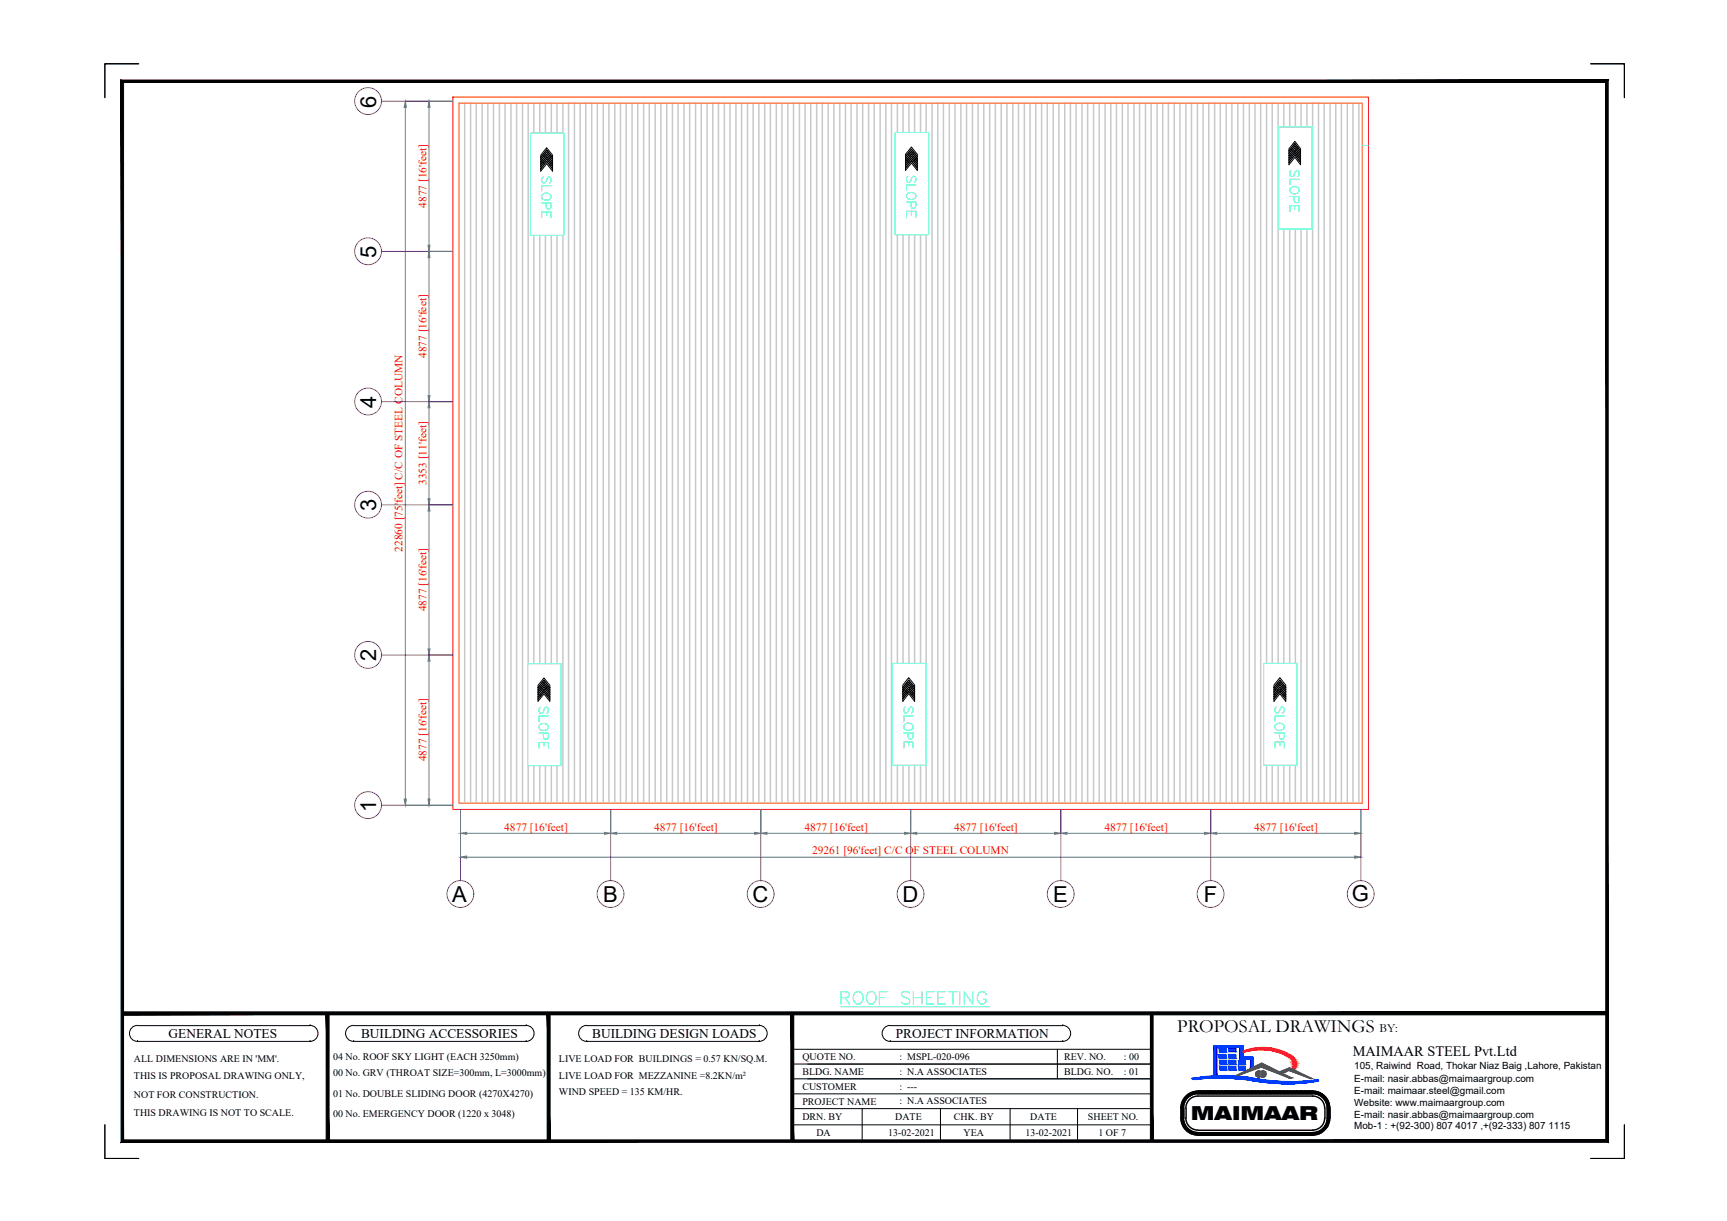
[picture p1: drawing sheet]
<svg xmlns="http://www.w3.org/2000/svg" width="297mm" height="210mm" viewBox="0 0 297 210" stroke-linecap="round" stroke-linejoin="round" font-family="sans-serif">
<!-- layer: 05 Elec Fitting -->
<path d="M77.9 16.7h157.5v122.4h-157.5z" fill="none" stroke="#f00" stroke-width=".17"/>
<!-- layer: Thin -->
<g fill="none" stroke="#c7c8ca" stroke-width=".25">
<path d="M79.9 17.7v120.4M80.9 17.7v120.4M81.9 17.7v120.4M82.9 17.7v120.4M83.9 17.7v120.4M84.9 17.7v120.4M85.9 17.7v120.4M86.9 17.7v120.4M87.9 17.7v120.4M88.9 17.7v120.4M89.9 17.7v120.4M90.8 17.7v96.4"/>
<path d="M91.8 17.7v5.2M92.8 17.7v5.2M93.8 17.7v5.2M94.8 17.7v5.2M95.8 17.7v5.2M96.8 17.7v5.2M97.8 17.7v120.4M98.8 17.7v120.4M99.8 17.7v120.4M100.8 17.7v120.4M101.8 17.7v120.4M102.7 17.7v120.4"/>
<path d="M103.8 17.7v120.4M104.7 17.7v120.4M105.7 17.7v120.4M106.7 17.7v120.4M107.7 17.7v120.4M108.7 17.7v120.4M109.7 17.7v120.4M110.7 17.7v120.4M111.7 17.7v120.4M112.7 17.7v120.4M113.7 17.7v120.4M114.7 17.7v120.4"/>
<path d="M115.7 17.7v120.4M116.6 17.7v120.4M117.6 17.7v120.4M118.6 17.7v120.4M119.6 17.7v120.4M120.6 17.7v120.4M121.6 17.7v120.4M122.6 17.7v120.4M123.6 17.7v120.4M124.6 17.7v120.4M125.6 17.7v120.4M126.6 17.7v120.4"/>
<path d="M127.6 17.7v120.4M128.6 17.7v120.4M129.5 17.7v120.4M130.5 17.7v120.4M131.5 17.7v120.4M132.5 17.7v120.4M133.5 17.7v120.4M134.5 17.7v120.4M135.5 17.7v120.4M136.5 17.7v120.4M137.5 17.7v120.4M138.5 17.7v120.4"/>
<path d="M139.4 17.7v120.4M140.5 17.7v120.4M141.4 17.7v120.4M142.5 17.7v120.4M143.4 17.7v120.4M144.4 17.7v120.4M145.4 17.7v120.4M146.4 17.7v120.4M147.4 17.7v120.4M148.4 17.7v120.4M149.4 17.7v120.4M150.4 17.7v120.4"/>
<path d="M151.4 17.7v120.4M152.4 17.7v120.4M153.3 17.7v120.4M154.3 17.7v5.1M155.3 17.7v5.1M156.3 17.7v5.1M157.3 17.7v5.1M158.3 17.7v5.1M159.3 17.7v5.1M160.3 17.7v120.4M161.3 17.7v120.4M162.3 17.7v120.4"/>
<path d="M163.3 17.7v120.4M164.3 17.7v120.4M165.3 17.7v120.4M166.2 17.7v120.4M167.3 17.7v120.4M168.2 17.7v120.4M169.2 17.7v120.4M170.2 17.7v120.4M171.2 17.7v120.4M172.2 17.7v120.4M173.2 17.7v120.4M174.2 17.7v120.4"/>
<path d="M175.2 17.7v120.4M176.2 17.7v120.4M177.2 17.7v120.4M178.1 17.7v120.4M179.2 17.7v120.4M180.1 17.7v120.4M181.1 17.7v120.4M182.1 17.7v120.4M183.1 17.7v120.4M184.1 17.7v120.4M185.1 17.7v120.4M186.1 17.7v120.4"/>
<path d="M187.1 17.7v120.4M188.1 17.7v120.4M189.1 17.7v120.4M190.1 17.7v120.4M191.1 17.7v120.4M192 17.7v120.4M193 17.7v120.4M194 17.7v120.4M195 17.7v120.4M196 17.7v120.4M197 17.7v120.4M198 17.7v120.4"/>
<path d="M199 17.7v120.4M200 17.7v120.4M201 17.7v120.4M202 17.7v120.4M202.9 17.7v120.4M204 17.7v120.4M204.9 17.7v120.4M206 17.7v120.4M206.9 17.7v120.4M207.9 17.7v120.4M208.9 17.7v120.4M209.9 17.7v120.4"/>
<path d="M210.9 17.7v120.4M211.9 17.7v120.4M212.9 17.7v120.4M213.9 17.7v120.4M214.9 17.7v120.4M215.9 17.7v120.4M216.8 17.7v120.4M217.8 17.7v96.3M218.8 17.7v96.3M219.8 17.7v96.3M220.8 17.7v4.1M221.8 17.7v4.1"/>
<path d="M222.8 17.7v4.1M223.8 17.7v4.1M224.8 17.7v4.1M225.8 17.7v120.4M226.8 17.7v120.4M227.8 17.7v120.4M228.8 17.7v120.4M229.7 17.7v120.4M230.7 17.7v120.4M231.7 17.7v120.4M232.7 17.7v120.4M233.7 17.7v120.4"/>
<path d="M220.8 39.4v74.6M221.8 39.4v74.6M222.8 39.4v74.6M223.8 39.4v98.7M224.8 39.4v98.7M91.8 40.5v73.6M92.8 40.5v73.6M93.8 40.5v73.6M94.8 40.5v73.6M95.8 40.5v73.6M96.8 40.5v97.6M154.3 40.3v73.7"/>
<path d="M155.3 40.3v73.7M156.3 40.3v73.7M157.3 40.3v73.7M158.3 40.3v73.7M159.3 40.3v97.8M90.8 131.6v6.5M91.8 131.6v6.5M92.8 131.6v6.5M93.8 131.6v6.5M94.8 131.6v6.5M95.8 131.6v6.5M154.3 131.6v6.5"/>
<path d="M155.3 131.6v6.5M156.3 131.6v6.5M157.3 131.6v6.5M158.3 131.6v6.5M217.8 131.6v6.5M218.8 131.6v6.5M219.8 131.6v6.5M220.8 131.6v6.5M221.8 131.6v6.5M222.8 131.6v6.5"/>
</g>
<!-- layer: Dash -->
<path d="M79 17.7h155.3v120.4h-155.3z" fill="none" stroke="#ff7f00" stroke-width=".21"/>
<!-- layer: Grid -->
<g fill="none" stroke="#a500dd" stroke-width=".17">
<path d="M65.6 17.4h12.3M65.6 43.2h12.3M65.6 69h12.3M65.6 86.8h12.3M65.6 112.6h12.3M65.6 138.4h12.3M79.2 139.1v12.3M105 139.1v12.3M130.9 139.1v12.3M156.6 139.1v12.3M182.5 139.1v12.3M208.2 139.1v12.3"/>
<path d="M234.1 139.1v12.3"/>
<circle cx="63.3" cy="17.4" r="2.31"/>
<circle cx="63.3" cy="43.2" r="2.31"/>
<circle cx="63.3" cy="69" r="2.31"/>
<circle cx="63.3" cy="86.8" r="2.31"/>
<circle cx="63.3" cy="112.6" r="2.31"/>
<circle cx="63.3" cy="138.4" r="2.31"/>
<circle cx="79.2" cy="153.7" r="2.31"/>
<circle cx="105" cy="153.7" r="2.31"/>
<circle cx="130.8" cy="153.7" r="2.31"/>
<circle cx="156.6" cy="153.7" r="2.31"/>
<circle cx="182.4" cy="153.7" r="2.31"/>
<circle cx="208.2" cy="153.7" r="2.31"/>
<circle cx="234" cy="153.7" r="2.31"/>
</g>
<!-- layer: Dim1 -->
<g fill="none" stroke="#4a8395" stroke-width=".17">
<path d="M69.7 17.4h8.2M69.7 18.5v118.9M73.8 18.5v23.7M73.7 43.2h4.2M73.8 44.3v23.7M73.7 69h4.2M73.8 70.1v15.6M73.7 86.8h4.2M73.8 87.8v23.7M73.7 112.6h4.2M73.8 113.7v23.7M69.7 138.4h8.2"/>
<path d="M79.2 139.2v8.2M105 139.2v4.1M130.9 139.2v4.1M156.6 139.2v4.1M182.5 139.2v4.1M208.2 139.2v4.1M234.1 139.2v8.2M80.3 143.3h23.7M80.3 147.4h152.7M106.1 143.3h23.7M131.9 143.3h23.7M157.7 143.3h23.7"/>
<path d="M183.5 143.3h23.7M209.3 143.3h23.7"/>
</g>
<g fill="#4a8395" stroke="#4a8395" stroke-width=".17">
<path d="M73.6 137.4h.4l-.2 1z"/>
<path d="M73.8 112.6l.2 1.1h-.4z"/>
<path d="M73.8 86.8l.2 1h-.4z"/>
<path d="M73.6 111.5h.4l-.2 1.1z"/>
<path d="M73.6 85.7h.4l-.2 1.1z"/>
<path d="M73.8 69l.2 1.1h-.4z"/>
<path d="M73.8 43.2l.2 1.1h-.4z"/>
<path d="M73.6 68h.4l-.2 1z"/>
<path d="M69.5 137.4h.4l-.2 1z"/>
<path d="M69.7 17.4l.2 1.1h-.4z"/>
<path d="M79.2 143.3l1.1-.2v.3z"/>
<path d="M104 143.1l1 .2-1 .1z"/>
<path d="M79.2 147.4l1.1-.2v.3z"/>
<path d="M233 147.2l1.1 .2-1.1 .1z"/>
<path d="M207.2 143.1l1 .2-1 .1z"/>
<path d="M182.5 143.3l1-.2v.3z"/>
<path d="M208.2 143.3l1.1-.2v.3z"/>
<path d="M233 143.1l1.1 .2-1.1 .1z"/>
<path d="M73.6 42.2h.4l-.2 1z"/>
<path d="M73.8 17.4l.2 1.1h-.4z"/>
<path d="M156.6 143.3l1.1-.2v.3z"/>
<path d="M181.4 143.1l1.1 .2-1.1 .1z"/>
<path d="M155.6 143.1l1 .2-1 .1z"/>
<path d="M130.9 143.3l1-.2v.3z"/>
<path d="M105 143.3l1.1-.2v.3z"/>
<path d="M129.8 143.1l1.1 .2-1.1 .1z"/>
</g>
<!-- layer: 05 Elec Fitting -->
<path d="M234.3 25h1.1" fill="none" stroke="#0ff" stroke-width=".17"/>
<!-- layer: TEXT -->
<g fill="none" stroke="#000" stroke-width=".17">
<path d="M94 25.4l1 1.3v.4l-1-1.3-1 1.3v-.4zM94 26.2l1 1.2v-.3l-1-1.3-1 1.3M94 26.2l1 1.2v.5l-1-1.4M94 26.5l1 1.4v.3l-1-1.2M94 27l1 1.2v.4l-1-1.3M94 27.3l1 1.3v.4l-1-1.3M94 27.7l1 1.3v.4M94 26.2l-1 1.2M94 27l-1 1.2v-1.1M94 26.5l-1 1.4M94 27.3l-1 1.3M94 27.7l-1 1.3"/>
<path d="M156.8 25.3l1 1.2v.4l-1-1.2-1.1 1.2v-.4zM156.8 26l1 1.3v-.4l-1-1.2-1.1 1.2M156.8 26l1 1.3v.4l-1-1.2M156.8 26.5l1 1.2v.4l-1-1.3M156.8 26.8l1 1.3v.4l-1-1.3M156.8 27.2l1 1.3v.4M156.8 26l-1.1 1.3M156.8 26.5l-1.1 1.2v-.8M156.8 26.8l-1.1 1.3M156.8 27.2l-1.1 1.3M222.7 24.3l1 1.3v.4l-1-1.3-1 1.3v-.4zM222.7 25.1l1 1.2v-.3l-1-1.3-1 1.3"/>
<path d="M222.7 25.1l1 1.2v.5l-1-1.4M222.7 25.4l1 1.4v.3l-1-1.2M222.7 25.9l1 1.2v.4l-1-1.3M222.7 26.2l1 1.3v.4l-1-1.3M222.7 26.6l1 1.3v.4M222.7 25.1l-1 1.2M222.7 25.9l-1 1.2v-1.1M222.7 25.4l-1 1.4M222.7 26.2l-1 1.3M222.7 26.6l-1 1.3M93.6 116.5l1 1.3v.4l-1-1.3-1.1 1.3v-.4zM93.6 117.3l1 1.3v-.4l-1-1.3-1.1 1.3"/>
<path d="M93.6 117.3l1 1.3v.4l-1-1.3M93.6 117.7l1 1.3v.4l-1-1.3M93.6 118.1l1 1.3v.4l-1-1.3M93.6 118.5l1 1.3v.4l-1-1.3M93.6 118.9l1 1.3v.4M93.6 117.3l-1.1 1.3M93.6 117.7l-1.1 1.3v-.8M93.6 118.1l-1.1 1.3M93.6 118.5l-1.1 1.3M93.6 118.9l-1.1 1.3M156.3 116.5l1 1.3v.4l-1-1.3-1 1.3v-.4zM156.3 117.3l1 1.3v-.4l-1-1.3-1 1.3"/>
<path d="M156.3 117.3l1 1.3v.4l-1-1.3M156.3 117.7l1 1.3v.4l-1-1.3M156.3 118.1l1 1.3v.4l-1-1.3M156.3 118.5l1 1.3v.3l-1-1.2M156.3 118.9l1 1.2v.5M156.3 117.3l-1 1.3M156.3 117.7l-1 1.3v-.8M156.3 118.1l-1 1.3M156.3 118.5l-1 1.3M156.3 118.9l-1 1.2M220.1 116.5l1 1.3v.4l-1-1.3-1 1.3v-.4zM220.1 117.3l1 1.3v-.4l-1-1.3-1 1.3"/>
<path d="M220.1 117.3l1 1.3v.4l-1-1.3M220.1 117.7l1 1.3v.4l-1-1.3M220.1 118.1l1 1.3v.4l-1-1.3M220.1 118.5l1 1.3v.3l-1-1.2M220.1 118.9l1 1.2v.5M220.1 117.3l-1 1.3M220.1 117.7l-1 1.3v-.8M220.1 118.1l-1 1.3M220.1 118.5l-1 1.3M220.1 118.9l-1 1.2"/>
</g>
<!-- layer: DIMENSION -->
<path d="M91.2 22.9h5.8v17.6h-5.8zM154 22.8h5.7v17.5h-5.7zM219.9 21.8h5.8v17.6h-5.8zM90.8 114.1h5.7v17.5h-5.7zM153.5 114h5.8v17.6h-5.8zM217.3 114h5.8v17.6h-5.8zM144.7 173.1h25.6" fill="none" stroke="#00ffbf" stroke-width=".17"/>
<!-- layer: 0 -->
<path d="M21 14h255.4v160.2h-255.4zM276.4 138.1v39.8" fill="none" stroke="#000" stroke-width=".17"/>
<path d="M23.8 11h-5.8v5.8M273.6 11h5.8v5.8M276.4 133v45v-45M276.4 147.8v30.1M18 193.4v5.8h5.8M119.7 196.2h91.3M279.4 193.4v5.8h-5.8" fill="none" stroke="#000" stroke-width=".25"/>
<path d="M20.8 13.8l.5 .4 255.3-.4zM21.3 14.2l255.3-.4-.4 .4zM276.6 13.8l-.4 .4 .4 182.2zM276.2 14.2l.4 182.2-.4-.4zM20.8 196.4h255.8l-.4-.4zM20.8 196.4l.5-.4h254.9zM20.8 13.8v182.6l.5-.4zM20.8 13.8l.5 .4v181.8z" fill="#000" stroke="#000" stroke-width=".17"/>
<!-- layer: STAMP -->
<g fill="none" stroke="#000" stroke-width=".17">
<path d="M23.7 179h.1M23.7 179h29.6M53.3 176.3a1.38 1.38 0 0 1 1.4 1.4 1.38 1.38 0 0 1-1.4 1.3M53.3 176.3h-29.7a1.38 1.38 0 0 0-1.3 1.4 1.38 1.38 0 0 0 1.3 1.3M53.3 179h.1M53.3 176.3h.1M56.3 174.2v22M60.8 176.3a1.38 1.38 0 0 0-1.4 1.4 1.38 1.38 0 0 0 1.4 1.3M60.8 179h.1M60.8 179h29.7M60.8 176.3h29.7M90.5 176.3a1.38 1.38 0 0 1 1.4 1.4 1.38 1.38 0 0 1-1.4 1.3"/>
<path d="M90.5 179h.1M90.5 176.3h.1M94.4 174.2v22M100.9 179h.1M100.9 179h29.7M130.6 176.3a1.38 1.38 0 0 1 1.4 1.4 1.38 1.38 0 0 1-1.4 1.3M130.6 176.3h-29.7a1.38 1.38 0 0 0-1.4 1.4 1.38 1.38 0 0 0 1.4 1.3M130.6 179h.1M130.6 176.3h.1M136.3 174.2v22M153.1 176.3a1.38 1.38 0 0 0-1.4 1.4 1.38 1.38 0 0 0 1.4 1.3M153.1 179h.1"/>
<path d="M153.1 179h29.7M153.1 176.3h29.7M182.8 176.3a1.38 1.38 0 0 1 1.4 1.4 1.38 1.38 0 0 1-1.4 1.3M182.8 179h.1M182.8 176.3h.1M198.1 174.2v22M276.4 174.2h-255.4v22M136.3 188h61.8M136.3 190.6h61.8M136.3 193.4h61.8M136.3 185.5h61.8M136.3 182.9h61.8"/>
<path d="M136.3 180.4h61.8M148.3 190.6v5.3M161.8 190.6v5.3M173.7 190.6v5.3M181.9 180.4v5.1M185.3 190.6v5.3"/>
</g>
<g fill="#000" stroke="#000" stroke-width=".17">
<path d="M56.1 174.2l.5 22v-22zM56.1 174.2l.5 22h-.5z"/>
<path d="M21 174.5h255.4v-.6zM21 173.9h255.4l-255.4 .6z"/>
<path d="M94.1 174.2v22h.5zM94.1 174.2h.5v22z"/>
<path d="M136 174.2v22h.5zM136 174.2h.5v22z"/>
<path d="M197.9 174.2v22h.4zM197.9 174.2h.4v22z"/>
</g>
<!-- layer: 0 -->
<g fill="#003fff" stroke="#003fff" stroke-width=".17">
<path d="M208.8 179.7h5z"/>
<path d="M215.1 183.5h.4l-.2 .1z"/>
<path d="M208.8 180h.5v4.9z"/>
<path d="M208.9 184.9h2.9z"/>
<path d="M205.3 185.5l.1 .1z"/>
<path d="M205.3 185.5h.2z"/>
<path d="M225.9 185.7h.8z"/>
<path d="M218.7 186.2h5.2z"/>
<path d="M208.8 179.7l5 .3v-.3zM208.8 179.7l5 .3h-5z"/>
<path d="M213.2 180l.6 .1v-.1zM213.2 180l.6 .1h-.6z"/>
<path d="M213.2 180.1l.6 1.6v-1.6zM213.2 180.1l.6 1.6h-.6z"/>
<path d="M213.2 181.7l2.3 .4v-.4zM213.2 181.7l2.3 .4h-2.3z"/>
<path d="M215.1 182.1l.4 1.4v-1.4zM215.1 182.1l.4 1.4h-.4z"/>
<path d="M215.1 183.5v.1h.2zM215.1 183.6h.2z"/>
<path d="M208.8 180v4.9h.5zM208.8 184.9h.5z"/>
<path d="M211.4 180.2l1.2 .6v-.6zM211.4 180.2l1.2 .6h-1.2z"/>
<path d="M208.9 184.9l3.9 .1zM208.4 185h4.4z"/>
<path d="M208.4 185l5.6 .1zM207 185.1h7z"/>
<path d="M207 185.1l7.8 .1-.8-.1zM206.4 185.2l.6-.1 7.8 .1z"/>
<path d="M206.4 185.2l9.1 .1-.7-.1zM205.5 185.3l.9-.1 9.1 .1z"/>
<path d="M205.5 185.3h4.5zM205.2 185.4h2.5z"/>
<path d="M205.2 185.4h2.5zM205.1 185.4h2.3z"/>
<path d="M210 185.3l6 .1zM210 185.3l6 .1z"/>
<path d="M205.1 185.4h2.3zM205.1 185.4l1.7 .1z"/>
<path d="M205.1 185.5h1.7zM205.1 185.5h1.1z"/>
<path d="M212.2 185.4l4.5 .1-.7-.1zM212.2 185.4l4.5 .1h-3.2z"/>
<path d="M205.1 185.5h1.1zM205.1 185.5h.7z"/>
<path d="M205.2 185.5h.6zM205.2 185.5h.3zM205.3 185.5h.2zM205.3 185.5h.2z"/>
<path d="M213.5 185.5l4 .1zM213.5 185.5l4 .1z"/>
<path d="M214.5 185.6l4.2 .2-1.2-.2zM214.5 185.6l4.2 .2h-3.3z"/>
<path d="M225.9 185.7l.8 .1zM225.2 185.8h1.5z"/>
<path d="M225.2 185.8h1.5zM224.7 185.8h2z"/>
<path d="M224.7 185.8h2zM224.1 185.9h2.6z"/>
<path d="M224.1 185.9h2.6zM223.1 185.9h3.3z"/>
<path d="M215.4 185.8l5.3 .1zM215.4 185.8l5.3 .1h-4.4z"/>
<path d="M223.1 185.9h3.3zM222.7 185.9h3.6z"/>
<path d="M216.3 185.9h6.4zM216.3 185.9h6.4z"/>
<path d="M216.4 185.9h9.9zM216.4 185.9l9.6 .1z"/>
<path d="M216.7 186l8 .2 1.3-.2zM216.7 186l8 .2h-6.6z"/>
<path d="M218.1 186.2h6.6zM218.1 186.2h5.8z"/>
<path d="M218.7 186.2l4 .1zM220.3 186.3h2.4z"/>
<path d="M209.7 180.2l1.2 .6v-.6zM209.7 180.2l1.2 .6h-1.2z"/>
<path d="M211.4 181.3l1.2 .6v-.6zM211.4 181.3l1.2 .6h-1.2z"/>
<path d="M209.7 181.3l1.2 .6v-.6zM209.7 181.3l1.2 .6h-1.2z"/>
<path d="M209.8 182.3l1.2 .6v-.6zM209.8 182.3l1.2 .6h-1.2z"/>
<path d="M211.4 182.3l1.2 .6v-.6zM211.4 182.3l1.2 .6h-1.2z"/>
<path d="M213 182.3l1.2 .7v-.7zM213 182.3l1.2 .7h-1.2z"/>
<path d="M213 183.3l1.2 .6v-.6zM213 183.3l1.2 .6h-1.2z"/>
<path d="M211.4 183.3l1.2 .6v-.6zM211.4 183.3l1.2 .6h-1.2z"/>
<path d="M209.8 183.3l1.2 .6v-.6zM209.8 183.3l1.2 .6h-1.2z"/>
</g>
<g fill="#545454" stroke="#545454" stroke-width=".17">
<path d="M215.6 183.4l1.4-.6 1.4 .6z"/>
<path d="M212.8 185l2.5-1.4h1.2z"/>
<path d="M216.9 183.4h1.5l3.7 1.9z"/>
<path d="M220.7 184l1.1-.4 1 .4z"/>
<path d="M220.7 184h1l-.6 .3z"/>
<path d="M221.7 184h1.1l2.9 1.4z"/>
<path d="M217.1 184.1h.2z"/>
<path d="M216.5 184.1h.1z"/>
<path d="M216.5 185.2h.1z"/>
<path d="M217.1 185.2h.2z"/>
<path d="M215.6 183.4h1.3zM215.5 183.5h1.3zM215.5 183.5h1.3zM215.5 183.5h1.3z"/>
<path d="M215.5 183.5l1 .1 .3-.1zM215.3 183.6l.2-.1 1 .1z"/>
<path d="M212.5 185h.3l2.5-1.4zM212.5 185h.3z"/>
<path d="M216.9 183.4l4.8 1.9h.4zM221.7 185.3h.4z"/>
<path d="M220.1 184.3h1l-.4-.3zM220.1 184.3h1l-.5 .2z"/>
<path d="M221.7 184l3.6 1.4h.4zM225.3 185.4h.4z"/>
<path d="M217.1 184.1h.2zM217.1 184.1h.2z"/>
<path d="M216.5 184.1h.1zM216.4 184.1h.2z"/>
<path d="M217.1 184.1l.3 .1zM217 184.2h.4z"/>
<path d="M216.4 184.1l.3 .1zM216.3 184.2h.4z"/>
<path d="M217 184.2h.4zM217 184.2h.4z"/>
<path d="M216.3 184.2h.4zM216.3 184.2h.4z"/>
<path d="M217 184.2h.5zM217 184.2h.5z"/>
<path d="M216.3 184.2h.4zM216.2 184.2h.5z"/>
<path d="M217 184.2l.6 .1zM217 184.2l.6 .1z"/>
<path d="M216.2 184.2l.5 .1zM216.2 184.2l.5 .1h-.5z"/>
<path d="M217 184.3l.6 .1zM217 184.3l.6 .1z"/>
<path d="M216.2 184.3l.5 .1zM216.2 184.3l.5 .1h-.6z"/>
<path d="M217 184.4h.7zM217 184.4h.7z"/>
<path d="M216.1 184.4h.6zM216.1 184.4h.6h-.7z"/>
<path d="M217 184.4l.7 .1zM217 184.4l.7 .1z"/>
<path d="M216 184.4l.7 .1zM216 184.4l.7 .1h-.7z"/>
<path d="M217 184.5l.8 .2-.1-.2zM217 184.5l.8 .2h-.8z"/>
<path d="M216 184.5l.7 .2v-.2zM216 184.5l.7 .2h-.7z"/>
<path d="M217 184.7h.8zM217 184.7h.7z"/>
<path d="M216 184.7h.7zM216 184.7h.7z"/>
<path d="M217 184.7l.7 .1zM217 184.7l.7 .1z"/>
<path d="M216 184.7l.7 .1zM216 184.7l.7 .1z"/>
<path d="M217 184.8h.7zM217 184.8l.6 .1z"/>
<path d="M216 184.8l.7 .1zM216 184.8l.7 .1z"/>
<path d="M217 184.9h.6zM217 184.9l.6 .1z"/>
<path d="M216.1 184.9l.6 .1zM216.1 184.9l.6 .1z"/>
<path d="M217 185h.6zM217 185l.5 .1z"/>
<path d="M216.2 185l.5 .1zM216.2 185l.5 .1z"/>
<path d="M217 185.1h.5zM217 185.1h.4z"/>
<path d="M216.2 185.1h.5zM216.2 185.1h.5z"/>
<path d="M217 185.1h.4zM217 185.1h.4z"/>
<path d="M216.3 185.1h.4zM216.3 185.1h.4z"/>
<path d="M217 185.1h.4zM217 185.1l.3 .1z"/>
<path d="M216.3 185.1h.4zM216.3 185.1l.3 .1z"/>
<path d="M217.1 185.2h.2zM217.1 185.2h.2z"/>
<path d="M216.4 185.2h.2zM216.4 185.2h.2z"/>
</g>
<g fill="#ff3f00" stroke="#ff3f00" stroke-width=".17">
<path d="M216.2 180.1h1.7z"/>
<path d="M213.8 180.9h.2z"/>
<path d="M222.3 183.7h.4l-.1 .1z"/>
<path d="M216.2 180.1l2.5 .1zM215.8 180.2h2.9z"/>
<path d="M215.8 180.2l3.5 .1-.6-.1zM215 180.3l.8-.1 3.5 .1z"/>
<path d="M215 180.3l4.8 .2-.5-.2zM214.6 180.5l.4-.2 4.8 .2z"/>
<path d="M217.4 180.5h2.4zM217.4 180.5h2.4z"/>
<path d="M214.6 180.5h2.8zM214.6 180.5h1.6z"/>
<path d="M217.5 180.5h2.4zM217.5 180.5h2.4z"/>
<path d="M217.7 180.5l2.5 .1zM217.7 180.5l2.5 .1z"/>
<path d="M214.6 180.5l.4 .1 1.2-.1zM214.1 180.6l.5-.1 .4 .1z"/>
<path d="M214.1 180.6h.9zM213.8 180.7h.9z"/>
<path d="M218.6 180.6l2.4 .3-.8-.3zM218.6 180.6l2.4 .3h-1.2z"/>
<path d="M213.8 180.7l.2 .2 .7-.2zM213.8 180.7l.2 .2h-.2z"/>
<path d="M219.8 180.9h1.3zM219.8 180.9h1.3z"/>
<path d="M219.9 180.9l1.9 .5-.7-.5zM219.9 180.9l1.9 .5h-.9z"/>
<path d="M220.9 181.4l1.3 .2-.4-.2zM220.9 181.4l1.3 .2h-.9z"/>
<path d="M221.3 181.6l1.2 .1-.3-.1zM221.3 181.6l1.2 .1h-.9z"/>
<path d="M221.6 181.7l1 .2-.1-.2zM221.6 181.7l1 .2h-.6z"/>
<path d="M222 181.9h.6zM222 181.9h.6z"/>
<path d="M222 181.9l.8 .3-.2-.3zM222 181.9l.8 .3h-.6z"/>
<path d="M222.2 182.2h.6zM222.2 182.2h.6z"/>
<path d="M222.2 182.2l.7 .2-.1-.2zM222.2 182.2l.7 .2h-.6z"/>
<path d="M222.3 182.4l.6 .1zM222.3 182.4l.6 .1z"/>
<path d="M222.3 182.5l.6 .2v-.2zM222.3 182.5l.6 .2h-.5z"/>
<path d="M222.4 182.7l.6 .1-.1-.1zM222.4 182.7l.6 .1h-.6z"/>
<path d="M222.4 182.8l.5 .2 .1-.2zM222.4 182.8l.5 .2h-.4z"/>
<path d="M222.5 183l.4 .1v-.1zM222.5 183l.4 .1h-.4z"/>
<path d="M222.5 183.1l.4 .2v-.2zM222.5 183.1l.4 .2h-.4z"/>
<path d="M222.5 183.3l.3 .1 .1-.1zM222.5 183.3l.3 .1h-.4z"/>
<path d="M222.4 183.4l.4 .1v-.1zM222.4 183.4l.4 .1h-.4z"/>
<path d="M222.4 183.5l.3 .2 .1-.2zM222.4 183.5l.3 .2h-.4z"/>
<path d="M222.3 183.7v.1h.3zM222.3 183.8h.3l-.1 .1z"/>
</g>
<path d="M208.8 179.7h5v2h1.7v1.8M205 185.4l.4 .1M205.1 185.4a30.5 30.5 0 0 1 11.6 .1M205.5 185.5a39.6 39.6 0 0 1 11.2 .5M213.2 182.1h1.9M216.7 185.5a35.2 35.2 0 0 0 10 .1M226.7 185.8a30.2 30.2 0 0 1-10.1 .1M226.7 185.6v.2" fill="none" stroke="#003fff" stroke-width=".17"/>
<g fill="none" stroke="#00d" stroke-width=".17">
<path d="M208.8 179.7v5.3M209.3 180v4.9M209.7 181.3h1.2v.6h-1.2zM209.7 180.2h1.2v.6h-1.2zM209.8 182.3h1.2v.6h-1.2zM209.8 183.3h1.2v.6h-1.2zM211.3 181.3h1.3v.6h-1.3zM211.3 182.3h1.3v.6h-1.3zM211.3 183.3h1.3v.6h-1.3zM211.4 180.2h1.2v.6h-1.2zM213 183.3h1.2v.6h-1.2zM213 182.3h1.2v.7h-1.2z"/>
<path d="M213.2 180.1v2M215.1 182.1v1.6l.4-.2"/>
</g>
<path d="M213.8 180.9a9.6 9.6 0 0 1 8.2 1M213.8 180.7a9.3 9.3 0 0 1 8.4 .8M222 181.9a1.67 1.67 0 0 1 .3 1.9M222.2 181.5a1.55 1.55 0 0 1 .3 2.4" fill="none" stroke="#ff3f00" stroke-width=".17"/>
<path d="M212.5 185l4.5-2.2 5.1 2.5-.2 .1M212.8 185l4.1-1.6 5 2M216.7 185.1a.53 .53 0 0 1-.7-.5 .53 .53 0 0 1 .7-.5v1.1M217 184.1a.53 .53 0 0 1 .7 .5 .53 .53 0 0 1-.7 .5M217 184.2v1M220.1 184.3l1.7-.7 3.9 1.8h-.3l-3.7-1.4-1.1 .5M221.9 185.4h.1" fill="none" stroke="#545454" stroke-width=".17"/>
<!-- layer: Layer 1 -->
<g fill="none" stroke="#000" stroke-width=".25">
<path d="M203.1 192.2a2.9 2.9 0 0 0 2.9 2.9M203.5 192.2a2.48 2.48 0 0 0 2.5 2.5M203.6 190.2l-.4 .5M203.6 190.4l-.4 .4M203.6 190.6l-.4 .5M203.6 190.8l-.4 .4M203.6 191l-.4 .4M203.6 191.1l-.4 .5M203.6 191.3l-.4 .5M203.6 191.5l-.4 .4M203.6 191.7l-.4 .4M203.6 191.9l-.4 .4"/>
<path d="M203.6 192.1l-.4 .4M203.6 190.5v1.7l-.4 .5M203.6 192.4l-.4 .4M203.6 192.6l-.4 .4M203.6 190l-.4 .5v1.7M203.6 192.7l-.3 .4M203.7 189.8l-.5 .5M203.7 192.9l-.4 .3M203.7 193l-.3 .3M203.8 193.2l-.4 .3M203.8 189.5l-.6 .6M203.8 193.3l-.3 .3"/>
<path d="M203.9 193.4l-.4 .3M203.9 193.5l-.3 .3M204 192.2a2.05 2.05 0 0 0 2 2.1M204 189.1l-.8 .8M204 193.6l-.3 .3M204 190.5v1.7M204.1 193.8l-.3 .3M204.2 193.8l-.3 .3M204.3 193.9l-.3 .3M204.3 194l-.3 .3M204.4 194.1l-.3 .3M204.5 188l-.9 1"/>
<path d="M204.5 194.2l-.3 .3M204.6 194.3l-.3 .3M204.7 194.4l-.3 .2M204.9 194.4l-.3 .3M204.9 187.8l-1.5 1.6M205 194.5l-.3 .3M205.1 194.5l-.3 .4M205.2 187.7l-1.9 1.9M205.2 194.6l-.3 .3M205.4 194.6l-.4 .3M205.4 187.7l-.8 .8M205.5 194.6l-.3 .4"/>
<path d="M205.6 188l.4-.4h19.8a2.9 2.9 0 0 1 2.9 2.9M205.7 187.6l-.6 .6M205.7 194.7l-.4 .3M205.8 194.7l-.4 .4M205.9 187.6l-.6 .5M206 194.7l-.4 .4M206 188.4a2.05 2.05 0 0 0-2 2.1M206 187.6a2.9 2.9 0 0 0-2.9 2.9M206 188.4h19.8a2.05 2.05 0 0 1 2 2.1M206 194.7h19.8l-.4 .5M206 188h19.8M206 194.3h19.8"/>
<path d="M206 195.2h19.8M206.2 194.7l-.4 .4M206.2 187.6l-.4 .4M206.4 194.7l-.4 .5M206.4 187.6l-.4 .4a2.48 2.48 0 0 0-2.5 2.5M206.5 194.7l-.4 .5M206.6 187.6l-.4 .4M206.8 187.6l-.5 .4M206.8 194.7l-.5 .5M206.9 194.7l-.4 .5M207 187.6l-.5 .4M207.1 194.7l-.4 .5"/>
<path d="M207.1 187.6l-.4 .4M207.3 194.7l-.5 .5M207.3 187.6l-.4 .4M207.5 194.7l-.4 .5M207.5 187.6l-.4 .4M207.6 194.7l-.4 .5M207.7 187.6l-.4 .4M207.8 194.7l-.4 .5M207.9 187.6l-.5 .4M208 187.6l-.4 .4M208 194.7l-.4 .5M208.2 194.7l-.4 .5"/>
<path d="M208.2 187.6l-.4 .4M208.4 194.7l-.5 .5M208.4 187.6l-.4 .4M208.5 194.7l-.4 .5M208.6 187.6l-.4 .4M208.7 194.7l-.4 .5M208.8 187.6l-.4 .4M208.9 194.7l-.4 .5M209 187.6l-.5 .4M209.1 194.7l-.4 .5M209.1 187.6l-.4 .4M209.3 194.7l-.4 .5"/>
<path d="M209.3 187.6l-.4 .4M209.5 194.7l-.5 .5M209.5 187.6l-.4 .4M209.6 194.7l-.4 .5M209.7 187.6l-.4 .4M209.8 194.7l-.4 .5M209.8 187.6l-.4 .4M210 194.7l-.4 .5M210.1 187.6l-.5 .4M210.2 194.7l-.4 .5M210.2 187.6l-.4 .4M210.4 194.7l-.5 .5"/>
<path d="M210.4 187.6l-.4 .4M210.6 194.7l-.5 .5M210.6 187.6l-.4 .4M210.7 194.7l-.4 .5M210.8 187.6l-.4 .4M210.9 194.7l-.4 .5M210.9 187.6l-.4 .4M211.1 187.6l-.4 .4M211.1 194.7l-.4 .5M211.3 194.7l-.4 .5M211.3 187.6l-.4 .4M211.5 194.7l-.5 .5"/>
<path d="M211.5 187.6l-.4 .4M211.6 194.7l-.4 .5M211.7 187.6l-.5 .4M211.8 194.7l-.4 .5M211.9 187.6l-.4 .4M212 194.7l-.4 .5M212 187.6l-.4 .4M212.2 194.7l-.4 .5M212.2 187.6l-.4 .4M212.4 194.7l-.4 .5M212.4 187.6l-.4 .4M212.6 194.7l-.5 .5"/>
<path d="M212.6 187.6l-.4 .4M212.7 194.7l-.4 .5M212.8 187.6l-.5 .4M212.9 194.7l-.4 .5M212.9 187.6l-.4 .4M213.1 194.7l-.4 .5M213.1 187.6l-.4 .4M213.3 194.7l-.4 .5M213.3 187.6l-.4 .4M213.4 194.7l-.4 .5M213.5 187.6l-.4 .4M213.7 194.7l-.5 .5"/>
<path d="M213.7 187.6l-.4 .4M213.8 194.7l-.4 .5M213.9 187.6l-.5 .4M214 194.7l-.4 .5M214 187.6l-.4 .4M214.2 187.6l-.4 .4M214.2 194.7l-.4 .5M214.4 194.7l-.4 .5M214.4 187.6l-.4 .4M214.5 194.7l-.4 .5M214.6 187.6l-.4 .4M214.7 194.7l-.4 .5"/>
<path d="M214.8 187.6l-.5 .4M214.9 194.7l-.4 .5M215 187.6l-.5 .4M215.1 194.7l-.4 .5M215.1 187.6l-.4 .4M215.3 194.7l-.5 .5M215.3 187.6l-.4 .4M215.5 187.6l-.4 .4M215.5 194.7l-.4 .5M215.6 194.7l-.4 .5M215.7 187.6l-.4 .4M215.8 194.7l-.4 .5"/>
<path d="M215.9 187.6l-.5 .4M216 194.7l-.4 .5M216 187.6l-.4 .4M216.2 194.7l-.4 .5M216.2 187.6l-.4 .4M216.4 194.7l-.5 .5M216.4 187.6l-.4 .4M216.5 194.7l-.4 .5M216.6 187.6l-.4 .4M216.7 194.7l-.4 .5M216.8 187.6l-.4 .4M216.9 194.7l-.4 .5"/>
<path d="M217 187.6l-.5 .4M217.1 194.7l-.4 .5M217.1 187.6l-.4 .4M217.3 187.6l-.4 .4M217.3 194.7l-.4 .5M217.5 194.7l-.5 .5M217.5 187.6l-.4 .4M217.6 194.7l-.4 .5M217.7 187.6l-.4 .4M217.8 194.7l-.4 .5M217.8 187.6l-.4 .4M218 194.7l-.4 .5"/>
<path d="M218.1 187.6l-.5 .4M218.2 194.7l-.4 .5M218.2 187.6l-.4 .4M218.4 194.7l-.5 .5M218.4 187.6l-.4 .4M218.6 187.6l-.5 .4M218.6 194.7l-.5 .5M218.7 194.7l-.4 .5M218.8 187.6l-.4 .4M218.9 194.7l-.4 .5M218.9 187.6l-.4 .4M219.1 194.7l-.4 .5"/>
<path d="M219.1 187.6l-.4 .4M219.3 194.7l-.4 .5M219.3 187.6l-.4 .4M219.5 194.7l-.5 .5M219.5 187.6l-.4 .4M219.6 194.7l-.4 .5M219.7 187.6l-.5 .4M219.8 194.7l-.4 .5M219.9 187.6l-.4 .4M220 194.7l-.4 .5M220 187.6l-.4 .4M220.2 194.7l-.4 .5"/>
<path d="M220.2 187.6l-.4 .4M220.4 187.6l-.4 .4M220.4 194.7l-.5 .5M220.6 194.7l-.5 .5M220.6 187.6l-.4 .4M220.7 194.7l-.4 .5M220.8 187.6l-.5 .4M220.9 194.7l-.4 .5M220.9 187.6l-.4 .4M221.1 194.7l-.4 .5M221.1 187.6l-.4 .4M221.3 194.7l-.4 .5"/>
<path d="M221.3 187.6l-.4 .4M221.4 194.7l-.4 .5M221.5 187.6l-.4 .4M221.7 187.6l-.5 .4M221.7 194.7l-.5 .5M221.8 194.7l-.4 .5M221.9 187.6l-.5 .4M222 194.7l-.4 .5M222 187.6l-.4 .4M222.2 194.7l-.5 .5M222.2 187.6l-.4 .4M222.4 194.7l-.4 .5"/>
<path d="M222.4 187.6l-.4 .4M222.5 194.7l-.4 .5M222.6 187.6l-.4 .4M222.7 194.7l-.4 .5M222.8 187.6l-.5 .4M222.9 194.7l-.4 .5M223 187.6l-.5 .4M223.1 194.7l-.4 .5M223.1 187.6l-.4 .4M223.3 194.7l-.5 .5M223.3 187.6l-.4 .4M223.5 187.6l-.4 .4"/>
<path d="M223.5 194.7l-.5 .5M223.6 194.7l-.4 .5M223.7 187.6l-.4 .4M223.8 194.7l-.4 .5M223.9 187.6l-.5 .4M224 194.7l-.4 .5M224 187.6l-.4 .4M224.2 194.7l-.4 .5M224.2 187.6l-.4 .4M224.4 194.7l-.5 .5M224.4 187.6l-.4 .4M224.5 194.7l-.4 .5"/>
<path d="M224.6 187.6l-.4 .4M224.7 187.6l-.4 .4M224.7 194.7l-.4 .5M224.9 194.7l-.4 .5M225 187.6l-.5 .4M225.1 194.7l-.4 .5M225.1 187.6l-.4 .4M225.3 194.7l-.5 .5M225.3 187.6l-.4 .4M225.5 194.7l-.5 .5M225.5 187.6l-.4 .4M225.6 194.7l-.4 .5"/>
<path d="M225.7 187.6l-.4 .4M225.8 188a2.48 2.48 0 0 1 2.5 2.5M225.8 187.6l-.4 .4M226 187.6l-.4 .4M226 194.7l-.4 .5M226.2 187.6l-.4 .4M226.2 194.7l-.4 .5M226.4 187.6l-.4 .4M226.4 194.6l-.5 .6M226.5 187.7l-.4 .3M226.7 187.7l-.4 .3M226.7 194.6l-.6 .5"/>
<path d="M226.8 187.7l-.4 .4M226.9 187.8l-.3 .3M227 187.9l-.3 .3M227.1 194.4l-.7 .7M227.2 187.9l-.3 .4M227.3 188l-.4 .3M227.4 188l-.3 .3M227.5 188.1l-.3 .3M227.6 188.2l-.3 .3M227.7 188.3l-.3 .3M227.8 188.4l-.3 .3M227.8 192.2a2.05 2.05 0 0 1-2 2.1"/>
<path d="M227.9 188.5l-.3 .3M227.9 190.5v1.7M228 188.6l-.3 .2M228 188.6l-.2 .4M228.1 188.8l-.3 .3M228.2 188.8l-.3 .4M228.3 192.2a2.48 2.48 0 0 1-2.5 2.5M228.3 189l-.3 .3M228.3 190.5v1.7l.4-.4M228.3 189.1l-.3 .3M228.4 193.6l-1.2 1.2M228.4 189.2l-.3 .3"/>
<path d="M228.5 189.3l-.4 .4M228.5 189.4l-.3 .4M228.5 193.3l-1.6 1.6M228.6 189.6l-.4 .3M228.6 193l-2 2M228.6 189.7l-.3 .4M228.6 189.9l-.3 .3M228.7 192.2a2.9 2.9 0 0 1-2.9 2.9M228.7 190l-.4 .4M228.7 192.8l-.7 .7M228.7 190.2l-.4 .4M228.7 190.4l-.4 .4"/>
<path d="M228.7 190.5l-.4 .5M228.7 190.7l-.4 .4M228.7 190.9l-.4 .4M228.7 191.1l-.4 .4M228.7 191.3l-.4 .4M228.7 191.4l-.4 .5M228.7 191.6l-.4 .5M228.7 192l-.4 .4M228.7 192.2l-.4 .4M228.7 192.4l-.5 .5M228.7 192.6l-.6 .5M228.7 190.5v1.7"/>
</g>
<text font-size="5.7" fill="#00ffbf" x="143.9" y="174.3">ROOF SHEETING</text>
<g font-size="4.9">
<text x="158.7" y="38.5" transform="rotate(-90 158.7 38.5)">SLOPE</text>
<text x="95.6" y="129.8" transform="rotate(-90 95.6 129.8)">SLOPE</text>
<text x="158.4" y="129.8" transform="rotate(-90 158.4 129.8)">SLOPE</text>
<text x="222.2" y="129.8" transform="rotate(-90 222.2 129.8)">SLOPE</text>
</g>
<text font-size="4.9" fill="#00ffbf" x="224.7" y="37.4" transform="rotate(-90 224.7 37.4)">SLOPE</text>
<text font-size="4.4" x="96" y="38.8" transform="rotate(-90 96 38.8)">SLOPE</text>
<g font-size="3.8">
<text x="64.7" y="18.5" transform="rotate(-90 64.7 18.5)">6</text>
<text x="64.7" y="44.4" transform="rotate(-90 64.7 44.4)">5</text>
<text x="64.7" y="70.1" transform="rotate(-90 64.7 70.1)">4</text>
<text x="64.7" y="87.9" transform="rotate(-90 64.7 87.9)">3</text>
<text x="64.7" y="113.7" transform="rotate(-90 64.7 113.7)">2</text>
<text x="64.7" y="139.5" transform="rotate(-90 64.7 139.5)">1</text>
<text x="77.8" y="155.1">A</text>
<text x="103.8" y="155.1">B</text>
<text x="129.5" y="155.1">C</text>
<text x="155.2" y="155.1">D</text>
<text x="181.1" y="155.1">E</text>
<text x="207.1" y="155.1">F</text>
<text x="232.5" y="154.9">G</text>
</g>
<text font-size="3.3" x="204.8" y="192.5">MAIMAAR</text>
<text font-size="3.2" x="202.5" y="177.5">PROPOSAL DRAWINGS</text>
<text font-size="2.5" x="232.7" y="181.6">MAIMAAR STEEL Pvt.Ltd</text>
<g font-size="2.3">
<text x="29" y="178.4">GENERAL NOTES</text>
<text x="62.1" y="178.4">BUILDING ACCESSORIES</text>
<text x="101.9" y="178.4">BUILDING DESIGN LOADS</text>
<text x="154.1" y="178.4">PROJECT INFORMATION</text>
</g>
<text font-size="2.1" x="237.3" y="177.5">BY:</text>
<g font-size="2" fill="#f00">
<text x="73.4" y="35.7" transform="rotate(-90 73.4 35.7)">4877 [16'feet]</text>
<text x="73.4" y="61.6" transform="rotate(-90 73.4 61.6)">4877 [16'feet]</text>
<text x="73.4" y="83.4" transform="rotate(-90 73.4 83.4)">3353 [11'feet]</text>
<text x="69.3" y="94.8" transform="rotate(-90 69.3 94.8)">22860 [75'feet] C/C OF STEEL COLUMN</text>
<text x="73.4" y="105.1" transform="rotate(-90 73.4 105.1)">4877 [16'feet]</text>
<text x="73.4" y="130.9" transform="rotate(-90 73.4 130.9)">4877 [16'feet]</text>
<text x="86.7" y="142.8">4877 [16'feet]</text>
<text x="112.5" y="142.8">4877 [16'feet]</text>
<text x="138.3" y="142.8">4877 [16'feet]</text>
<text x="164.1" y="142.8">4877 [16'feet]</text>
<text x="189.9" y="142.8">4877 [16'feet]</text>
<text x="215.7" y="142.8">4877 [16'feet]</text>
<text x="139.7" y="146.9">29261 [96'feet] C/C OF STEEL COLUMN</text>
</g>
<g font-size="1.7">
<text x="23" y="182.6">ALL DIMENSIONS ARE IN 'MM'.</text>
<text x="23" y="185.5">THIS IS PROPOSAL DRAWING ONLY,</text>
<text x="57.3" y="182.2">04 No. ROOF SKY LIGHT (EACH 3250mm)</text>
<text x="57.3" y="185">00 No. GRV (THROAT SIZE=300mm, L=3000mm)</text>
<text x="96.1" y="182.6">LIVE LOAD FOR BUILDINGS = 0.57 KN/SQ.M.</text>
<text x="96.1" y="185.5">LIVE LOAD FOR MEZZANINE =8.2KN/m²</text>
<text x="138" y="182.2">QUOTE NO.</text>
<text x="138" y="184.8">BLDG. NAME</text>
<text x="154.7" y="184.8">: N.A ASSOCIATES</text>
<text x="154.7" y="182.2">: MSPL-020-096</text>
<text x="183" y="182.2">REV. NO.</text>
<text x="183" y="184.8">BLDG. NO.</text>
<text x="193.3" y="182.2">: 00</text>
<text x="193.3" y="184.8">: 01</text>
<text x="232.9" y="183.9">105, Raiwind Road, Thokar Niaz Baig ,Lahore, Pakistan</text>
<text x="232.9" y="185.9">E-mail: nasir.abbas@maimaargroup.com</text>
<text x="23" y="188.7">NOT FOR CONSTRUCTION.</text>
<text x="23" y="191.9">THIS DRAWING IS NOT TO SCALE.</text>
<text x="57.3" y="188.6">01 No. DOUBLE SLIDING DOOR (4270X4270)</text>
<text x="96.1" y="188.2">WIND SPEED = 135 KM/HR.</text>
<text x="138" y="187.4">CUSTOMER</text>
<text x="138" y="189.9">PROJECT NAME</text>
<text x="154.7" y="187.4">: ---</text>
<text x="154.7" y="189.7">: N.A ASSOCIATES</text>
<text x="232.9" y="188">E-mail: maimaar.steel@gmail.com</text>
<text x="232.9" y="190.1">Website: www.maimaargroup.com</text>
<text x="57.3" y="192.1">00 No. EMERGENCY DOOR (1220 x 3048)</text>
<text x="138" y="192.6">DRN. BY</text>
<text x="140.4" y="195.2">DA</text>
<text x="152.7" y="195.2">13-02-2021</text>
<text x="154" y="192.6">DATE</text>
<text x="164.1" y="192.6">CHK. BY</text>
<text x="165.7" y="195.3">YEA</text>
<text x="176.4" y="195.2">13-02-2021</text>
<text x="177.2" y="192.6">DATE</text>
<text x="187.1" y="192.6">SHEET NO.</text>
<text x="188.9" y="195.2">1 OF 7</text>
<text x="232.9" y="192.2">E-mail: nasir.abbas@maimaargroup.com</text>
<text x="232.9" y="194.1">Mob-1 : +(92-300) 807 4017 ,+(92-333) 807 1115</text>
</g>
</svg>
